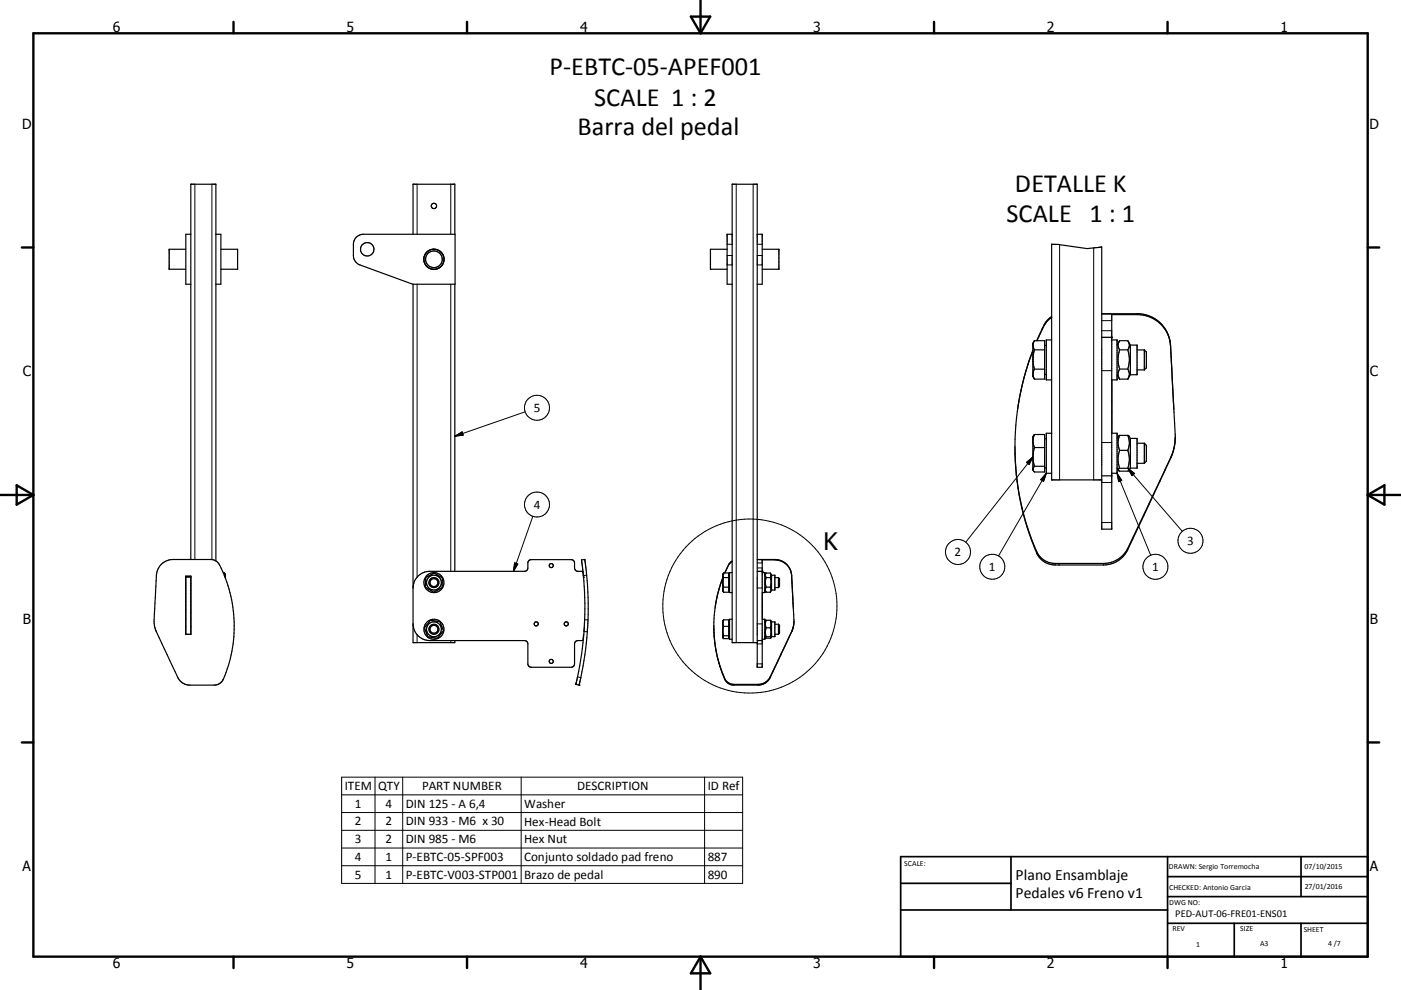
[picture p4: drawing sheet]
<svg xmlns="http://www.w3.org/2000/svg" width="420mm" height="297mm" viewBox="0 0 420 297" stroke-linecap="round" stroke-linejoin="round" font-family="sans-serif">
<g fill="none" stroke="#000" stroke-width=".36">
<path d="M55.7 74.8h-5v6h5M57.2 70.3h-1.5v15h1.5M64.7 70.3h1.5v15h-1.5M66.2 74.8h5v6h-5M106.8 71.2l1-.7 1.2-.2h27.4v15h-12.7l-15.8-5.8a3 3 0 0 1-2-2.8l.1-3.8 .3-1.1zM123.8 70.3v-15h12.6v15M127.2 76.9v1.7M127.2 76.9a3 3 0 0 1 3.2-2.1 3 3 0 0 1 2.7 2.8M127.2 78.6a2.94 2.94 0 0 0 3.2 2.2M127.2 77a3 3 0 0 1 5.2-1.1 3 3 0 0 1-2 4.9M127.2 77v1.6M127.2 78.6a3 3 0 0 0 2.8 2.2"/>
<path d="M133.1 78a2.98 2.98 0 0 1-2.7 2.8M218 74.8h-5v6h5M219.5 70.3h-1.5v15h1.5M227 70.3h1.5v15h-1.5M228.5 74.8h5v6h-5M123.8 85.3v107.5h12.6v-.6M136.4 85.3v86.1M315.3 95l-.8 .6a9.8 9.8 0 0 0-2.6 4.2l-1.1 2.4M315.3 95.3l-.9 .6a12.5 12.5 0 0 0-3 5.2l-.5 1.1M330.3 94.2h3v64.6h-3v-84.7l-4.4 .5-8.6-1.3h-2v70.7h15M330.3 94.1h11.1a10 10 0 0 1 9.5 9.7l.9 16.6M333.3 94.4h8.1a10 10 0 0 1 9.4 8"/>
<path d="M309.7 105.2a79.9 79.9 0 0 0-5.4 31M309.7 105l-2.8 8.8-1.8 9M310.1 102.3l-.4 .7v10l.4 .7M310.1 105a2.28 2.28 0 0 1 0-2.8h3.1v11.5h-3.1M310.1 105h3.1M310.1 105a9.3 9.3 0 0 0 0 5.7M310.1 110.7a2.67 2.67 0 0 0 0 3M310.1 110.7h3.1M313.2 103.6h.5M313.2 112.3h.5M315.3 102h-1.6v12h1.6M333.3 102h1.6v12h-1.6"/>
<path d="M333.4 114v16M334.9 112.4l.8 1.3M335.6 102.3l-.7 1.2M335.7 110.7l-.5 1.5 .5 1.5M335.7 105l-.5 2.9 .5 2.8M335.7 105h2.4M335.7 113.7h2.4M335.7 110.7h2.4M338.1 110.7l.5 1.5-.5 1.5M338.1 105l.5 2.9-.5 2.8M338.2 102.3l.7 1.2M338.2 102.4l-.1-.2h-2.4l-.5 1.4 .5 1.4"/>
<path d="M338.3 102.6l.3 1.3-.5 1.1M338.9 103.5h2v8.9h-2M338.9 103.5v8.9M338.9 112.4l-.8 1.3M340.9 105h2.2M340.9 111h2.2M343.1 105v6M343.1 105l.6 .6v4.8l-.6 .6M350.8 102.6l.3 3.4M351.2 108.4l.5 9.6M304.3 135.9l.2 4.4M304.4 138.1l.5 6.3"/>
<path d="M310.1 130.4l-.4 .6v10M310.1 130.4h3.1v11.2h-3.1l-.4-.6M310.1 130.4a4.4 4.4 0 0 0 0 3.9M310.1 134.3a8.8 8.8 0 0 0 0 5.6M310.1 139.9l-.3 .4-.1 .7M310.1 134.3h3.1M310.1 139.9h3.1M313.2 131.6h.5M315.3 130h-1.6v12h1.6M333.3 130h1.6v12h-1.6M335.7 135.1l-.2 .7a8.1 8.1 0 0 0 .2 4.7M335.7 130.6l-.5 2.2 .5 2.3"/>
<path d="M335.7 130.6l-.8 .9M335.7 130.6h2.4M335.7 135.1h2.4M338.1 135.1l.5 2.7-.5 2.7M338.1 130.6l.8 .9M338.1 130.6l.5 2.2-.5 2.3M338.9 131.5h2v8.9h-2M338.9 131.5v8.9M340.9 133h2.2M340.9 139h2.2M343.1 133v6M343.1 133l.6 .6v4.8l-.6 .6"/>
<path d="M351.6 135.8l-13.5 29.2a8 8 0 0 1-7.3 4.5h-13.2M351.8 120.3l.6 10.5-.3 3.2M351.9 134.5l-.2 .9M352 134.5l-.9 2.6-13 27.4a8 8 0 0 1-7.3 4.5h-14.5a6.4 6.4 0 0 1-6.1-5 75.1 75.1 0 0 1-5-17.6M352.1 134l-.1 .5M352.4 131.1l-.3 2.9M304.7 142.2l.5 4.2M305.2 146.4a70.5 70.5 0 0 0 6.1 20.4 6.3 6.3 0 0 0 6.3 2.7M309.7 141l.1 .2M313.2 140.3h.5M330.3 142.8h3M334.9 140.4l.3 .7"/>
<path d="M335.2 141l.1 .1M335.7 140.5h2.4M335.7 140.5l-.5 .5M338.1 140.5l.5 .5M338.6 141l-.5 .4h-2.4l-.4-.3M338.9 140.4l-.4 .7M48.4 169.2a5.1 5.1 0 0 1 3.5-1.3h11.3a2.96 2.96 0 0 1 2.6 1.6 39.6 39.6 0 0 1 .6 35.1l-.9 .6-1.1 .3h-7.7a4 4 0 0 1-3.4-2.2l-6.8-14.7a13.8 13.8 0 0 1-.1-6l.5-10a5.1 5.1 0 0 1 1.5-3.4zM55.7 172.8h1.5v17.5h-1.5zM55.7 176.3h.1M55.7 173.3h.1M55.7 172.9h1.5M55.7 173.2h1.5"/>
<path d="M57.2 167.9v-112.6h7.5v113M57.2 172.9v17.4M67 171.9l.4 .2v1M67.3 171.9l.2 1.4M127.6 173.3l1.9-1a.78 .78 0 0 1 1.3 0l1.8 1.1v.8v2.1l-1.9 1a.75 .75 0 0 1-1.3 0l-1.2-.7a.77 .77 0 0 1-.6-1.2zM174.3 168l.1 .1M174.8 171.7l-.5-3.7 1-.1 .5 4.2a99.4 99.4 0 0 1 .4 16.2l-.1 1.1a106.8 106.8 0 0 1-2 14.3l-.5 1.8-1-.2 .5-2.2a95.5 95.5 0 0 0 2-14.2l.1-.9a98.1 98.1 0 0 0-.4-15.8M174.9 173.2l-.1-1.8h-1.5l-.7-.2-.3-.6-.2-2.1-.2-.4-.6-.2h-12.3l-.7 .8-.2 2.3-.8 .4h-28.5a5 5 0 0 0-5 5M175.3 167.9h.1M216.7 173.4a40 40 0 0 0-2.7 15.5M216.7 173.3a42.6 42.6 0 0 0-2.3 8.9M216.9 171.9l-.2 .4v5l.2 .4"/>
<path d="M216.9 173.3a1.19 1.19 0 0 1 0-1.4h1.6v5.8h-1.6M216.9 173.3h1.6M216.9 176.2h1.6M216.9 173.3a4.6 4.6 0 0 0 0 2.9M216.9 176.2a1.39 1.39 0 0 0 0 1.5M218.5 172.6h.2M218.5 177h.2M219.5 171.8h-.8v6h.8M219.5 168.3l-1 .9-1.2 2.7 1.1-2.4M219.5 168.4l-1 1M227 167.9h1.5v32.3h-1.5v-144.9h-7.5v137.5h7.5M227 167.9h5.3a5 5 0 0 1 5 4.8l.5 9.9a12.8 12.8 0 0 1-.2 6.1l-.3 .8"/>
<path d="M228.5 171.8h.8v6h-.8M228.5 168h3.8a5 5 0 0 1 4.3 2.4M229.3 177l.4 .7M229.7 171.9l-.4 .7M229.7 173.3h1.2M229.7 176.2l-.2 .7 .2 .8M229.7 173.3a4.5 4.5 0 0 0 0 2.9M229.7 171.9l-.2 .7 .2 .7M229.7 171.9h1.2M229.7 177.7h1.2M229.7 176.2h1.2M230.9 176.2l.3 .7-.3 .8"/>
<path d="M230.9 171.9l.3 .7-.3 .7M230.9 173.3a4.6 4.6 0 0 1 0 2.9M231 171.9l.3 .7M231.3 172.6h1v4.4h-1M231.3 172.6v4.4M231.3 177l-.4 .7M232.3 176.3h1.1M232.3 173.3h1.1M233.4 173.3v3M233.4 173.3l.3 .3v2.4l-.3 .3M236.9 170.7l.4 1.9 .5 9.6M317.6 169.5h.1"/>
<path d="M55.7 190.2h.1M57.2 190.2h.1M123.8 187.2a5 5 0 0 0 5 5h28.7l.7 .7 .1 6.3 .5 .9 12.5 .1 .6-.2 .3-.6 .1-6.5 .7-.7h1.8l.2-1.8M129 186.1l2.9 .4 1.1 2.7-1.9 2.3-2.1-.4a.76 .76 0 0 1-1-.8l-.5-1.2a.75 .75 0 0 1 .2-1.3zM214 188.8l.1 1.1M216.9 186l-.2 .3 .1 5.1M216.9 186h1.6v5.6h-1.6l-.2-.4 .2-.5M216.9 186a2.22 2.22 0 0 0 0 1.9M216.9 187.9a4.5 4.5 0 0 0 0 2.8M216.9 187.9h1.6M216.9 190.7h1.6M218.5 191h.2"/>
<path d="M218.5 186.6h.2M219.5 185.8h-.8v6h.8M227 192.2h1.5M228.5 185.8h.8v6h-.8M229.3 191l.2 .3M229.7 191l-.2 .4M229.7 188.3a4 4 0 0 0 0 2.7M229.7 186.1a2.86 2.86 0 0 0 0 2.2M229.7 186.1l-.4 .5M229.7 186.1h1.2M229.7 191h1.2M229.7 188.3h1.2"/>
<path d="M230.9 188.3a4.1 4.1 0 0 1 0 2.7M230.9 191l.3 .3-.3 .2-1.4-.1M230.9 186.1l.2 .1M230.9 186.1a2.92 2.92 0 0 1 0 2.2M231.1 186.2h.1M231.1 186.2l.2 .4M231.3 186.6h1v4.4h-1M231.3 186.6v4.4M231.3 191l-.2 .3M232.3 190.3h1.1M232.3 187.3h1.1M233.4 187.3v3"/>
<path d="M233.4 187.3l.3 .3v2.4l-.3 .3M237.3 189.5l-6.4 13.6-1 1.3-.9 .5-1.5 .4h-7.5a3.6 3.6 0 0 1-3.3-3.1l-.6-1.7a38.3 38.3 0 0 1-2-9.6M237.4 189.4l-6.6 14.1-1.1 1.3-.9 .5-1.3 .2h-7.7l-.9-.2-.9-.6a26.9 26.9 0 0 1-3.7-11.7l-.2-3.2M238 186.3l-.1 1.5-.5 1.6M172.7 205.2h.1"/>
<circle cx="110.1" cy="74.8" r="2.01"/>
<circle cx="130.1" cy="77.8" r="2.5"/>
<circle cx="130.1" cy="61.8" r=".81"/>
<circle cx="130.1" cy="174.8" r="3"/>
<circle cx="130.1" cy="174.8" r="1.5"/>
<circle cx="130.1" cy="174.8" r="2.22"/>
<circle cx="130.1" cy="174.8" r="1.2"/>
<circle cx="165.3" cy="169.7" r=".61"/>
<circle cx="130.1" cy="188.8" r="1.49"/>
<circle cx="130.1" cy="188.8" r="2.23"/>
<circle cx="130.1" cy="188.8" r="3"/>
<circle cx="130.1" cy="188.8" r="1.19"/>
<circle cx="160.8" cy="187.2" r=".61"/>
<circle cx="165.3" cy="198.4" r=".61"/>
<circle cx="169.8" cy="187.2" r=".62"/>
</g>
<g fill="none" stroke="#000" stroke-width=".3">
<path d="M58.4 55.3v112.6M63.5 55.3v112.6M125.1 55.3v15M135.1 55.3v15M220.7 55.3v137.5M225.8 55.3v137.5M218 73.3h1.5M218 79.5h1.5M218 76.7h1.5M227 73.3h1.5M227 79.5h1.5M227 76.7h1.5"/>
<path d="M317.7 73.4v70.6M327.9 74.4v69.6M125.1 85.3v87.9M135.1 85.3v86.1M313.1 97.4v.2M330.3 99.2h3M330.3 96.2h3M341 94.1v.3M330.3 101.2h3M330.3 111.2h3M350.9 103.6v.2M136.4 130.9l2.1-1.3 .4 .9z"/>
<path d="M157.4 123.5l-21 7.4M307.7 138.7l2-1.6-1.2 2.3zM309.7 137.1l-20.2 25.6M330.3 132.8h3M350.9 137.4v.1M159.8 154.9l-5.9 16.5M313.7 142l-14.3 24.8M313.7 142l-.8 2.4-.9-.5zM330.3 144.8h3M330.3 156.8h3M334.9 142l10.1 24.6M334.9 142l1.4 2.1-.9 .4z"/>
<path d="M338.1 140.5l16.4 18.9M338.1 140.5l2 1.5-.7 .7zM154.3 168.9l.9 .3-1.3 2.2zM175.9 172.6l-1 .1M218.4 169.5v.1M227 170.4h1.5M227 171.4h1.5M227 168.9h1.5M227 176.4h1.5M232.3 167.9v.1M237.3 172.6v.1M310.8 165.5v.4"/>
<path d="M316.3 169v.5M330.8 169v.5M338.1 164.5v.5M55.7 190.3h1.5M125.1 190.4v2.4M135.1 192.2v.6M175.1 189.5h1M175.3 185.9l1 .1M227 193.2h1.5M227 199.2h1.5M227 187.2h1.5M237.3 189.5h.1"/>
<path d="M173.1 203.1l1 .2M217.3 203.5v.3M220 205.3v.2M227.3 205.3v.2M230.9 203.1v.2M102.4 233.2h120.3v31.8h-120.3zM102.4 238.5h120.3M112.4 233.2v31.8M120.7 233.2v31.8M156.2 233.2v31.8M211.2 233.2v31.8M102.4 243.8h120.3"/>
<path d="M102.4 249.1h120.3M102.4 254.4h120.3M102.4 259.7h120.3"/>
<circle cx="161" cy="122.3" r="3.8"/>
<circle cx="161" cy="151.4" r="3.7"/>
<circle cx="287.2" cy="165.6" r="3.7"/>
<circle cx="297.5" cy="170" r="3.8"/>
<circle cx="346.4" cy="170" r="3.8"/>
<circle cx="356.9" cy="162.2" r="3.8"/>
<circle cx="224.8" cy="181.8" r="26.1"/>
</g>
<g fill="#000">
<circle cx="333.3" cy="101.2" r=".18"/>
<circle cx="174.9" cy="173.2" r=".18"/>
<circle cx="216.7" cy="172.3" r=".18"/>
<circle cx="228.5" cy="171.4" r=".18"/>
<circle cx="172.6" cy="205.3" r=".18"/>
<circle cx="173.6" cy="205.5" r=".18"/>
</g>
<g fill="none" stroke="#000" stroke-width=".71">
<path d="M10 10h400v277h-400zM70 6.6v3.4M140 6.6v3.4M207.1 5h5.8l-2.9 5zM210 0v10M280 6.6v3.4M350 6.6v3.4M6.6 74.2h3.4M410 74.2h3.5M0 148.5h10M5 145.6l5 2.9-5 2.9zM410 148.5h10.1"/>
<path d="M410 148.5l5.1-2.9v5.8zM6.6 222.7h3.4M410 222.7h3.5M70 287v3.4M140 287v3.4M210 287v10M210 287l2.9 5h-5.8zM280 287v3.4M350 287v3.4"/>
</g>
<path d="M270 257h140v30h-140zM303.1 257v16M350 257v30M390.1 257v12M270 265h33.1M270 273h80M350 277h60M350 269h60M350 263h60M370 277v10M390.1 277v10" fill="none" stroke="#000" stroke-width=".51"/>
<path d="M136.4 130.9l2.1-1.3 .4 .9zM307.7 138.7l2-1.6-1.2 2.3zM313.7 142l-.8 2.4-.9-.5zM334.9 142l1.4 2.1-.9 .4zM338.1 140.5l2 1.5-.7 .7zM154.3 168.9l.9 .3-1.3 2.2z" fill="#000" stroke="#000" stroke-width=".3"/>
<g font-size="7.9">
<text x="164.8" y="22.6">P-EBTC-05-APEF001</text>
<text x="178.1" y="31.7">SCALE 1 : 2</text>
<text x="173.1" y="40.6">Barra del pedal</text>
<text x="304.3" y="57.6">DETALLE K</text>
<text x="301.8" y="66.5">SCALE 1 : 1</text>
</g>
<text font-size="7.2" x="246.9" y="164.9">K</text>
<g font-size="4.7">
<text x="304.5" y="263.9">Plano Ensamblaje</text>
<text x="304.5" y="269.3">Pedales v6 Freno v1</text>
</g>
<g font-size="4.2">
<text x="33.9" y="9.6">6</text>
<text x="103.9" y="9.6">5</text>
<text x="173.9" y="9.6">4</text>
<text x="243.8" y="9.6">3</text>
<text x="313.9" y="9.6">2</text>
<text x="383.9" y="9.6">1</text>
<text x="6.7" y="38.7">D</text>
<text x="410.5" y="38.7">D</text>
<text x="6.9" y="112.9">C</text>
<text x="410.7" y="112.9">C</text>
<text x="6.9" y="187.1">B</text>
<text x="410.7" y="187.1">B</text>
<text x="6.8" y="261.4">A</text>
<text x="410.7" y="261.4">A</text>
<text x="33.9" y="290.4">6</text>
<text x="103.9" y="290.4">5</text>
<text x="173.9" y="290.4">4</text>
<text x="243.8" y="290.4">3</text>
<text x="313.9" y="290.4">2</text>
<text x="383.9" y="290.4">1</text>
</g>
<g font-size="3.9">
<text x="160" y="123.6">5</text>
<text x="160" y="152.7">4</text>
<text x="286.2" y="166.9">2</text>
<text x="355.9" y="163.5">3</text>
<text x="296.5" y="171.3">1</text>
<text x="345.4" y="171.3">1</text>
<text x="103.4" y="237.1">ITEM</text>
<text x="113.4" y="237.1">QTY</text>
<text x="126.6" y="237.1">PART NUMBER</text>
<text x="173.1" y="237.1">DESCRIPTION</text>
<text x="212.2" y="237.2">ID Ref</text>
<text x="106.4" y="242.4">1</text>
<text x="115.6" y="242.4">4</text>
<text x="121.7" y="242.4">DIN 125 - A 6,4</text>
<text x="157.1" y="242.5">Washer</text>
<text x="106.4" y="247.6">2</text>
<text x="115.6" y="247.6">2</text>
<text x="121.7" y="247.6">DIN 933 - M6 x 30</text>
<text x="157.1" y="247.7">Hex-Head Bolt</text>
<text x="106.4" y="253">3</text>
<text x="115.6" y="253">2</text>
<text x="121.7" y="253">DIN 985 - M6</text>
<text x="157.1" y="253">Hex Nut</text>
<text x="106.4" y="258.3">4</text>
<text x="106.4" y="263.7">5</text>
<text x="115.6" y="258.3">1</text>
<text x="115.6" y="263.7">1</text>
<text x="121.7" y="258.3">P-EBTC-05-SPF003</text>
<text x="121.7" y="263.7">P-EBTC-V003-STP001</text>
<text x="157.1" y="258.4">Conjunto soldado pad freno</text>
<text x="157.1" y="263.7">Brazo de pedal</text>
<text x="212.2" y="258.3">887</text>
<text x="212.2" y="263.7">890</text>
</g>
<text font-size="3.1" x="352.3" y="275.3">PED-AUT-06-FRE01-ENS01</text>
<g font-size="2.4">
<text x="271.1" y="259.7">SCALE:</text>
<text x="350.4" y="260.8">DRAWN: Sergio Torremocha</text>
<text x="391.1" y="260.6">07/10/2015</text>
<text x="350.5" y="267">CHECKED: Antonio Garcia</text>
<text x="391.2" y="266.7">27/01/2016</text>
<text x="350.5" y="271.4">DWG NO:</text>
<text x="351.5" y="279.3">REV</text>
<text x="371.9" y="279.4">SIZE</text>
<text x="390.9" y="279.6">SHEET</text>
<text x="358.6" y="284.1">1</text>
<text x="377.8" y="283.9">A3</text>
<text x="398.2" y="283.8">4 /7</text>
</g>
</svg>
